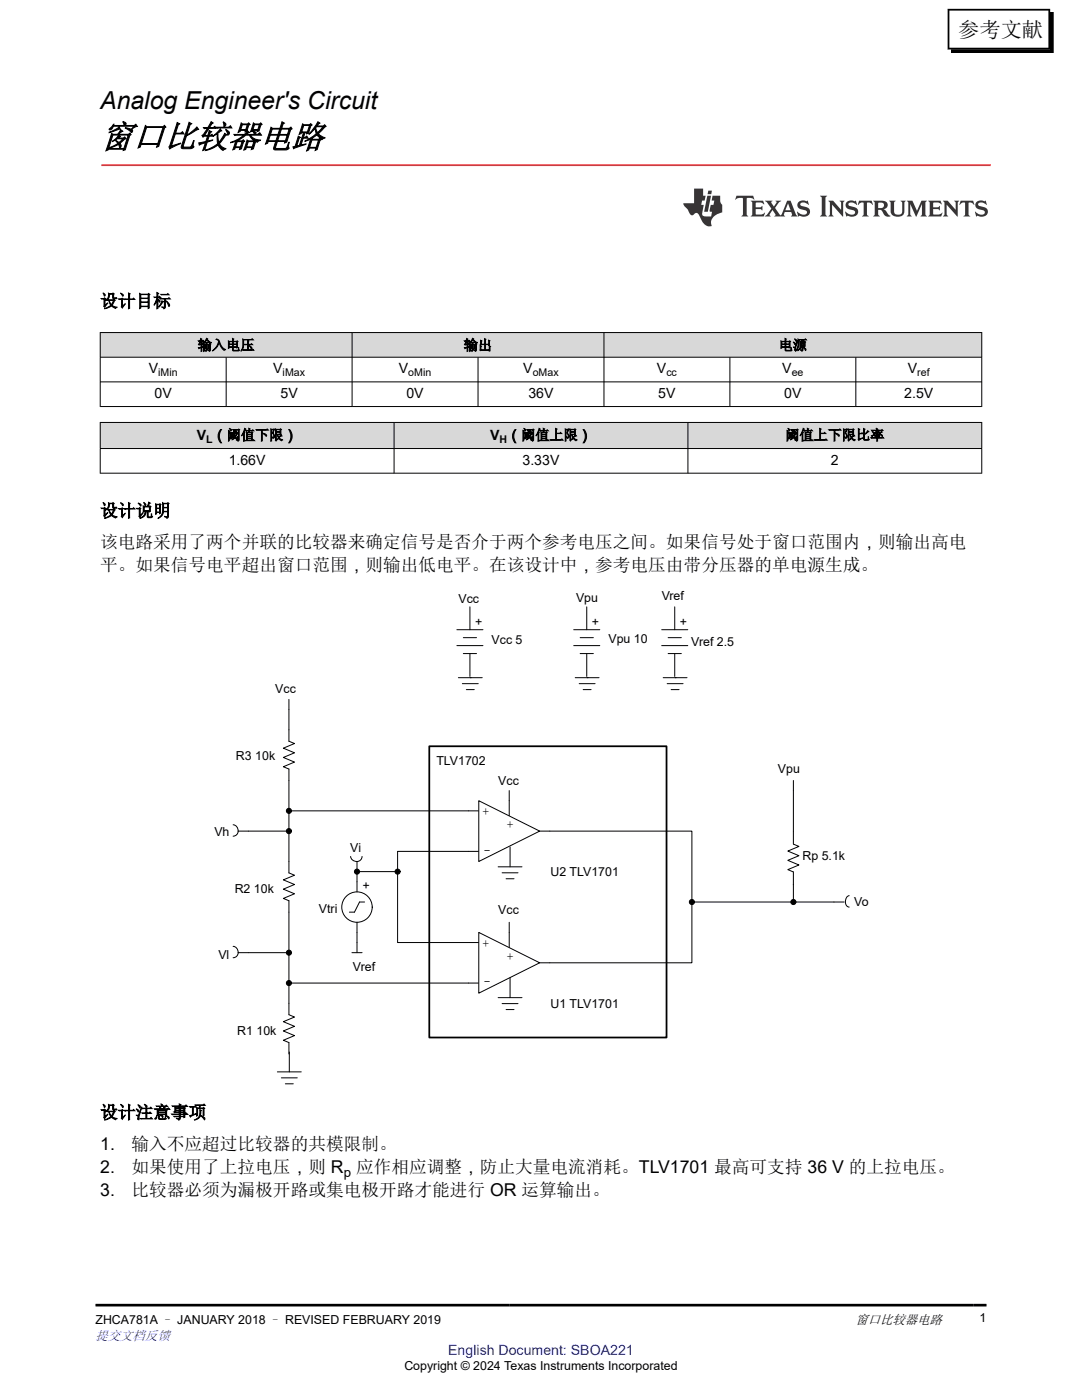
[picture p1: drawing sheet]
<svg xmlns="http://www.w3.org/2000/svg" width="216mm" height="279mm" viewBox="0 0 216 279" stroke-linecap="round" stroke-linejoin="round" font-family="sans-serif">
<g fill="#373435">
<path d="M159.3 40.3a.88 .88 0 0 0-.1 1 .88 .88 0 0 0 .8 .5l.8 .2a.43 .43 0 0 1 .2 .5 .43 .43 0 0 1-.4 .3 2.14 2.14 0 0 1-1.6-.5l.3 .9 .2-.1a1.78 1.78 0 0 0 2.1-.5 .96 .96 0 0 0-.9-1.3l-.8-.2-.2-.3a.97 .97 0 0 1 1.6 .1l-.1-.8-.2 .1-.5-.2a1.38 1.38 0 0 0-1.2 .3zM157.2 40.6l.5 1.4h-1zM152.6 40.1l1.3 1.5-.7 1.1-.6 .5h1.2l-.3-.3 .6-1 .7 1-.3 .3h2.2l-.3-.3 .2-.6h1.3l.2 .6-.3 .3h1.3l-.3-.5-1.1-2.6h-.6l-1.3 2.9-1.1-1.5 .6-1 .6-.4h-1.2l.3 .2-.6 .9-.5-.9 .2-.2zM149.8 40.1l.3 .5v2.1l-.3 .5h2.6l.2-.8-.6 .4h-1.2v-1.1l1 .1 .3 .2v-.9l-.3 .2-1 .1v-.9l.7-.1a1.02 1.02 0 0 1 .9 .4l-.1-.7zM147 39.1l-.2 .8a1.36 1.36 0 0 1 1.4-.3v3.1l-.3 .5h1.4l-.3-.5v-3l.3-.2a1.15 1.15 0 0 1 1.2 .4l-.2-.8z"/>
<path d="M194.8 40.3a.88 .88 0 0 0-.1 1 .88 .88 0 0 0 .8 .5l.8 .2a.43 .43 0 0 1 .2 .5 .43 .43 0 0 1-.4 .3 2.08 2.08 0 0 1-1.6-.5l.3 .9 .2-.1a1.76 1.76 0 0 0 2.1-.5 .95 .95 0 0 0-.9-1.3l-.9-.2-.1-.3a1 1 0 0 1 1.6 .1l-.1-.8-.3 .1-.3-.2a1.38 1.38 0 0 0-1.3 .3zM191.7 40.1l-.2 .8a.83 .83 0 0 1 1-.5l.1 2.3-.1 .2-.3 .3h1.4l-.3-.3v-.2v-2.1l.2-.2a.86 .86 0 0 1 .9 .5l-.2-.8zM188.2 40.1l.3 .5v2.1l-.3 .5h1l-.3-.5v-1.9l2.2 2.4v-2.6l.3-.5h-1l.3 .2v1.6l-1.6-1.8zM185.2 40.1l.3 .5v2.1l-.3 .5h2.6l.2-.8-.6 .4h-1.2v-1.1l1 .1 .3 .2v-.9l-.3 .2-1 .1v-.9l.6-.1a1.04 1.04 0 0 1 1.1 .4l-.2-.7zM180.9 40.1l.3 .5v2.1l-.3 .5h1l-.3-.5v-2l1.2 2.6 1.2-2.6v2l-.3 .5h1.3l-.4-.5v-2.1l.4-.5h-1.1l-.9 2-.9-2zM177.4 40.1l.3 .2a3.7 3.7 0 0 0 .3 2.6 1.68 1.68 0 0 0 2.4-.3l.1-2 .2-.5h-1l.3 .5v1.5a.82 .82 0 0 1-.8 .7 .82 .82 0 0 1-.8-.7v-1.8l.3-.2zM175.3 40.5l.1-.1a.63 .63 0 0 1 .8 .1 .63 .63 0 0 1 .1 .7l-.3 .3h-.8zM174.2 40.1l.3 .5v2.1l-.3 .5h1.4l-.3-.3-.1-1a.78 .78 0 0 1 1 .7 .89 .89 0 0 0 1.5 .4l-.5-.2-.5-.8-.4-.2a.84 .84 0 0 0 .8-.9 .84 .84 0 0 0-.8-.8zM171.4 40.1l-.2 .8h.1a.83 .83 0 0 1 1-.5v2.3v.2l-.3 .3h1.3l-.3-.3v-.2v-2.1l.2-.2a.87 .87 0 0 1 .9 .5l-.2-.8zM168.9 40.3a.88 .88 0 0 0-.1 1 .88 .88 0 0 0 .8 .5l.8 .2a.43 .43 0 0 1 .2 .5 .43 .43 0 0 1-.4 .3 1.52 1.52 0 0 1-1.5-.6l-.1 .1 .3 .9 .2-.1a1.79 1.79 0 0 0 2.1-.5 .95 .95 0 0 0-.9-1.3l-.8-.2-.2-.3a.97 .97 0 0 1 1.6 .1h.1l-.2-.8-.2 .1-.4-.2a1.34 1.34 0 0 0-1.3 .3zM165.3 40.1l.3 .5v2.1l-.3 .5h1l-.3-.5v-1.9l2.2 2.4v-2.6l.3-.5h-1l.3 .2v1.6l-1.6-1.8zM163.6 39.1l.4 .5v3.1l-.4 .5h1.4l-.3-.5v-3.1l.3-.5z"/>
<path d="M141.3 38l-.1 .8h.7l.2-.8zM141.1 39.1l-.6 3.2h.7l.7-3.2zM138.5 37.6v3h-2.2l.1 .3 .9 1.1a1.01 1.01 0 0 0 1 .9 .62 .62 0 0 1 .6-.4 .62 .62 0 0 1 .6 .4l.2 .3a2.2 2.2 0 0 0 2.1 2l.2-.1a1.96 1.96 0 0 1 1.5-2.5l.6-.2-.1-1.6a1.73 1.73 0 0 1-.3-1.7h-1.5l-.2 .9h.5l-.1 .9h-.6l-.2 .9v.4l.5 .1-.2 .9h-.7a.76 .76 0 0 1-1.1-.7l.3-1.6h-.5l.2-.9h.5l.2-.9h-.5v-1.5z"/>
</g>
<path d="M20.4 33h177.1" fill="none" stroke="#ed3237" stroke-width=".35"/>
<g fill="#d8d8d8">
<path d="M20 66.4h175.9v4.9h-175.9z" fill-rule="evenodd"/>
<path d="M20.1 66.4h50.1v4.8h-50.1z" fill-rule="evenodd"/>
<path d="M70.3 66.4h50.2v4.8h-50.2z" fill-rule="evenodd"/>
<path d="M120.6 66.4h75.2v4.8h-75.2z" fill-rule="evenodd"/>
</g>
<path d="M19.9 66.4h176.1M19.9 71.3h176.1M19.9 76.2h176.1M20 66.3v14.9M45.1 71.3v9.9M70.3 66.3v14.9M95.4 71.3v9.9M120.5 66.3v14.9M145.6 71.3v9.9M170.8 71.3v9.9M195.9 66.3v14.9M19.9 81.1h176.1" fill="none" stroke="#000" stroke-width=".2"/>
<g fill="#d8d8d8">
<path d="M20 84.3h175.9v5.2h-175.9z" fill-rule="evenodd"/>
<path d="M20.1 84.4h58.5v5.1h-58.5z" fill-rule="evenodd"/>
<path d="M78.7 84.4h58.5v5.1h-58.5z" fill-rule="evenodd"/>
<path d="M137.3 84.4h58.5v5.1h-58.5z" fill-rule="evenodd"/>
</g>
<g fill="none" stroke="#000" stroke-width=".2">
<path d="M19.9 84.3h176.1M19.9 89.5h176.1M19.9 94.4h176.1M20 84.2v10.3M78.6 84.2v10.3M137.3 84.2v10.3M195.9 84.2v10.3M57.7 139.6v2M101.6 157.8v2M158.3 155.8v2M46.5 164.6a1.13 1.13 0 0 1 1 1.3M47.5 165.9a1.01 1.01 0 0 1-1 1"/>
<path d="M47.5 165.9h2.1M70 170.9a1.13 1.13 0 0 0 1.2 1M71.2 171.9v2.1M71.2 176v2M72.2 170.9a1.01 1.01 0 0 1-1 1M72.8 180h-1.1l-1 2M93.5 188.1h2M93.5 196.2h2M101.6 184.1v5M107.7 192.1h2"/>
<circle cx="57.7" cy="161.8" r=".51"/>
<circle cx="57.7" cy="165.9" r=".51"/>
<circle cx="71.2" cy="174" r=".51"/>
<circle cx="79.3" cy="174" r=".51"/>
<circle cx="71.2" cy="181" r="3"/>
<circle cx="138.1" cy="180" r=".51"/>
<circle cx="158.3" cy="180" r=".51"/>
</g>
<g fill="#000">
<circle cx="57.7" cy="161.8" r=".51"/>
<circle cx="57.7" cy="165.9" r=".51"/>
<circle cx="71.2" cy="174" r=".51"/>
<circle cx="79.3" cy="174" r=".51"/>
<circle cx="138.1" cy="180" r=".51"/>
<circle cx="158.3" cy="180" r=".51"/>
</g>
<path d="M95.5 186.1l12.2 6-12.2 6.1z" fill="#fff"/>
<path d="M101.6 159.8v3M93.5 161.8h2M93.5 169.9h2M107.7 165.9h2M95.5 186.1l12.2 6-12.2 6.1z" fill="none" stroke="#000" stroke-width=".2"/>
<path d="M95.5 159.8l12.2 6.1-12.2 6z" fill="#fff"/>
<g fill="none" stroke="#000" stroke-width=".2">
<path d="M57.7 141.6v4M57.7 155.8v16.1M95.5 159.8l12.2 6.1-12.2 6zM158.3 157.8v8.1M49.6 165.9h8.1M57.3 161.8h36.2M79.3 174v14.1h14.2M79.3 174h-8.1v2M93.5 169.9h-14.2v4.1M109.7 165.9h28.4v14.1M158.3 176.5v3.5M169.4 178.8a1.23 1.23 0 0 0-.7 1.1 1.23 1.23 0 0 0 .7 1.1"/>
<path d="M57.3 196.2h36.2M138.1 180v12.1h-28.4M138.1 180h30.3"/>
</g>
<path d="M99.8 142.6h14.7v4.6h-14.7z" fill-rule="evenodd" fill="#fff"/>
<path d="M99.8 142.6h14.7v4.6h-14.7z" fill="none" stroke="#fff" stroke-width=".2"/>
<path d="M85.7 148.9h47.3v58.2h-47.3z" fill="none" stroke="#000" stroke-width=".35"/>
<g fill="#000">
<circle cx="57.7" cy="190.1" r=".51"/>
<circle cx="57.7" cy="196.2" r=".51"/>
</g>
<g fill="none" stroke="#000" stroke-width=".2">
<path d="M91.2 125.7h5.2M91.2 128.8h5.2M91.5 135.2h4.7M92.3 136.4h3.1M92.4 127.3h2.7M92.4 130.4h2.7M93 137.6h1.6M93.8 121.1v4.6M93.8 130.4v4.6M93.8 135.2h.1M114.5 125.7h5.2M114.5 128.8h5.2"/>
<path d="M114.8 135.2h4.7M115.6 136.4h3.1M115.8 127.3h2.6M115.8 130.4h2.6M116.4 137.6h1.5M117.1 121.1v4.6M117.1 130.4v4.6M117.2 135.2h.1M132 125.7h5.2M132 128.8h5.2M132.3 135.2h4.8M133.1 136.4h3.2"/>
<path d="M133.3 127.3h2.7M133.3 130.4h2.7M133.9 137.6h1.6M134.6 121.1v4.6M134.6 130.4v4.6M134.7 135.2h.1M57.7 145.6v2.3l1.1 .5-2.3 .9 2.3 .9-2.3 1 2.3 .9-2.3 .9 1.2 .5v2.3M57.7 171.9v2.3l1.1 .5-2.3 .9 2.3 .9-2.3 .9 2.3 1-2.3 .9 1.2 .5v22.7l1.1 .5-2.3 .9 2.3 .9-2.3 1 2.3 .9-2.3 .9 1.2 .5v2.2M99.4 173h4.8M100.2 174.2h3.2M101 175.4h1.6M101.8 169v4"/>
<path d="M158.3 165.9v2.6l1.1 .4-2.2 .9 2.2 1-2.2 .9 2.2 .9-2.2 1 1.1 .4v2.6M46.5 188.9a1.13 1.13 0 0 1 1 1.2M47.5 190.1a1.01 1.01 0 0 1-1 1M47.5 190.1h10.2M69.7 182h1M70.2 190.1h2M71.2 184.1v6M99.4 199.1h4.8M101.8 195.1v4M55.3 213.9h4.8M56.1 215.1h3.2M56.9 216.3h1.6"/>
<path d="M57.7 209.9v4M100.2 200.3h3.2M101 201.5h1.6"/>
<circle cx="57.7" cy="190.1" r=".51"/>
<circle cx="57.7" cy="196.2" r=".51"/>
</g>
<path d="M27.7 3.7l-.2 .6 .5-.3h.6v.2v2.2l-.2 .3h1l-.2-.3v-2.2v-.2h.5l.5 .3-.1-.6zM29.8 4.4l.2 .4v1.6l-.2 .3h1.9l.1-.6a1.08 1.08 0 0 1-1.3 .2v-.6h.6l.4 .1v-.6l-.4 .2h-.6v-.6l.2-.1a1 1 0 0 1 1 .3l-.1-.6zM31.8 4.4l1 1.2-1 1.1h.9l-.2-.2 .4-.7 .5 .7-.2 .2h1.6l-.2-.2 .1-.4h1l.1 .4-.1 .2h.9l-.2-.3-.8-2h-.5l-1 2.2-.8-1.1 .9-1.1h-.8l.2 .2-.5 .7-.3-.7 .1-.2zM35.2 4.8l.4 1h-.8zM36.8 4.6a.65 .65 0 0 0-.2 .7 .65 .65 0 0 0 .6 .4l.7 .2 .1 .2a.79 .79 0 0 1-.7 .4 .79 .79 0 0 1-.7-.5l.1 .7 .2-.1a.93 .93 0 0 0 1.1 .1 .93 .93 0 0 0 .4-.9 1.46 1.46 0 0 0-1.2-.6l-.1-.4a1.09 1.09 0 0 1 1.2 .2l-.2-.6-.1 .1-.6-.1zM28.4 7.2l.2 .4v2.3l-.2 .4h1l-.2-.4v-2.3l.2-.4zM29.6 7.9l.2 .4v1.6l-.2 .4h.8l-.3-.4v-1.4l1.7 1.8v-2l.2-.4h-.8l.2 .3 .1 1.1-1.2-1.4zM32.3 8.1a.65 .65 0 0 0-.2 .7 .65 .65 0 0 0 .7 .4l.6 .2 .1 .3a.79 .79 0 0 1-.7 .3 .79 .79 0 0 1-.7-.5l.1 .8 .2-.1a.93 .93 0 0 0 1.1 0 .93 .93 0 0 0 .4-.9 1.46 1.46 0 0 0-1.2-.6l-.1-.4a1.09 1.09 0 0 1 1.2 .2l-.2-.6-.1 .1-.6-.1zM34.1 7.9l-.1 .7a.63 .63 0 0 1 .7-.4l.1 1.7-.3 .4h1l-.2-.4v-1.7a.66 .66 0 0 1 .8 .4l-.1-.7zM36.2 7.9l.2 .4v1.6l-.2 .4h.9l-.2-.2v-.8l.5 .1 .1 .1a.79 .79 0 0 0 1.2 .7l-1-1a.61 .61 0 0 0 .6-.6 .61 .61 0 0 0-.5-.6zM36.9 8.3l.2-.1a.47 .47 0 0 1 .5 .1 .47 .47 0 0 1 .1 .5l-.2 .2h-.6zM38.5 7.9l.2 .3a2.27 2.27 0 0 0 .4 1.9 1.04 1.04 0 0 0 1.7-.6v-1.3l.2-.3h-.8l.2 .4v1.2a.6 .6 0 0 1-.6 .5 .6 .6 0 0 1-.6-.5v-1.2l.3-.4zM41.1 7.9l.2 .4v1.6l-.2 .4h.7l-.2-.4v-1.5l.9 1.9 .8-1.9v1.5l-.2 .4h1l-.3-.4v-1.6l.3-.4h-.8l-.7 1.6-.7-1.6zM44.3 7.9l.2 .4v1.6l-.2 .4h1.9l.1-.6a1.09 1.09 0 0 1-1.3 .1v-.6h.6l.4 .2v-.7l-.4 .2h-.6v-.5l.2-.2a1.01 1.01 0 0 1 1 .3l-.1-.6zM46.4 7.9l.3 .4v1.6l-.3 .4h.8l-.2-.4v-1.4l1.6 1.8v-2l.2-.4h-.7l.2 .3v1.1l-1.2-1.4zM49 7.9l-.1 .7a.63 .63 0 0 1 .8-.4v1.7l-.3 .4h1l-.2-.4v-1.7a.66 .66 0 0 1 .8 .4l-.1-.7zM51.4 8.1a.65 .65 0 0 0-.2 .7 .65 .65 0 0 0 .6 .4l.6 .2 .2 .3a.79 .79 0 0 1-.8 .3 .79 .79 0 0 1-.6-.5l.1 .8 .2-.1a.93 .93 0 0 0 1 0 .93 .93 0 0 0 .5-.9 1.46 1.46 0 0 0-1.3-.6l-.1-.4a1.09 1.09 0 0 1 1.3 .2l-.2-.6-.2 .1-.5-.1z" fill="#231f20"/>
<path d="M21.1 2.3v2.8h-2.1l.1 .4 .9 .9a.95 .95 0 0 0 .9 .9 .59 .59 0 0 1 .6-.3 .59 .59 0 0 1 .5 .3l.4 .8a1.59 1.59 0 0 0 2.1 1.3 1.61 1.61 0 0 1 1-2.2l1-.4-.1-1.4a1.59 1.59 0 0 1-.4-1.7h-1.4l-.2 .9h.5l-.1 .8h-.5l-.2 1v.3h.4l-.2 .9h-.6a.73 .73 0 0 1-1.1-.6l.3-1.6h-.5l.2-.8h.5l.2-.9h-.5v-1.4zM23.6 3.7l-.6 3h.7l.6-3zM23.8 2.7l-.1 .7h.7l.1-.7z" fill="#ed1c24"/>
<path d="M19 15h177.8M19 260.5h177.8" fill="none" stroke="#000" stroke-width=".53"/>
<path d="M0 0h215.9v15.9h-215.9z" fill-rule="evenodd" fill="#fff"/>
<path d="M189.8 2.5h20.5v8.1h-20.5z" fill-rule="evenodd" fill="#000"/>
<path d="M189.1 1.9h20.4M189.1 9.7h20.4M189.3 1.8v8.1M209.4 1.8v8.1" fill="none" stroke="#000" stroke-width=".35"/>
<text font-size="6.7" x="20" y="29.5">窗口比较器电路</text>
<text font-size="4.9" x="20" y="21.7">Analog Engineer's Circuit</text>
<text font-size="4.2" x="191.2" y="7.3">参考文献</text>
<g font-size="3.5">
<text x="20" y="61.3">设计目标</text>
<text x="20" y="103.1">设计说明</text>
<text x="20" y="109.5">该电路采用了两个并联的比较器来确定信号是否介于两个参考电压之间。如果信号处于窗口范围内，则输出高电</text>
<text x="20" y="114">平。如果信号电平超出窗口范围，则输出低电平。在该设计中，参考电压由带分压器的单电源生成。</text>
<text x="20" y="223.2">设计注意事项</text>
<text x="20" y="229.6">1.</text>
<text x="26.3" y="229.6">输入不应超过比较器的共模限制。</text>
<text x="20" y="238.7">3.</text>
<text x="20" y="234.1">2.</text>
<text x="26.3" y="238.7">比较器必须为漏极开路或集电极开路才能进行 OR 运算输出。</text>
<text x="26.3" y="234.1">如果使用了上拉电压，则 R 应作相应调整，防止大量电流消耗。TLV1701 最高可支持 36 V 的上拉电压。</text>
</g>
<g font-size="2.8">
<text x="39.5" y="69.8">输入电压</text>
<text x="92.6" y="69.8">输出</text>
<text x="155.4" y="69.8">电源</text>
<text x="29.7" y="74.5">V</text>
<text x="54.5" y="74.5">V</text>
<text x="79.6" y="74.5">V</text>
<text x="104.4" y="74.5">V</text>
<text x="131.1" y="74.5">V</text>
<text x="156.1" y="74.5">V</text>
<text x="181.2" y="74.5">V</text>
<text x="30.8" y="79.4">0V</text>
<text x="56" y="79.4">5V</text>
<text x="81.1" y="79.4">0V</text>
<text x="105.4" y="79.4">36V</text>
<text x="131.4" y="79.4">5V</text>
<text x="156.5" y="79.4">0V</text>
<text x="180.4" y="79.4">2.5V</text>
<text x="39.3" y="87.8">V （阈值下限）</text>
<text x="97.8" y="87.8">V （阈值上限）</text>
<text x="156.7" y="87.8">阈值上下限比率</text>
<text x="45.6" y="92.7">1.66V</text>
<text x="104.3" y="92.7">3.33V</text>
<text x="165.8" y="92.7">2</text>
</g>
<text font-size="2.8" fill="#00f" x="89.4" y="270.4">English Document: SBOA221</text>
<g font-size="2.6">
<text x="68.6" y="234.8">p</text>
<text x="170.7" y="264.2">窗口比较器电路</text>
</g>
<text font-size="2.6" fill="#00f" x="19" y="267.4">提交文档反馈</text>
<g font-size="2.5">
<text x="132" y="119.7">Vref</text>
<text x="91.5" y="120.2">Vcc</text>
<text x="94.8" y="125">+</text>
<text x="114.9" y="120.1">Vpu</text>
<text x="118.1" y="125">+</text>
<text x="135.7" y="125">+</text>
<text x="98.1" y="128.6">Vcc 5</text>
<text x="121.4" y="128.4">Vpu 10</text>
<text x="137.9" y="128.8">Vref 2.5</text>
<text x="54.9" y="138.4">Vcc</text>
<text x="47.1" y="151.6">R3 10k</text>
<text x="87.1" y="152.6">TLV1702</text>
<text x="155.2" y="154.2">Vpu</text>
<text x="99.4" y="156.6">Vcc</text>
<text x="42.8" y="166.8">Vh</text>
<text x="96.2" y="162.7">+</text>
<text x="101" y="165.3">+</text>
<text x="69.9" y="170.1">Vi</text>
<text x="96.5" y="170.3">-</text>
<text x="160.1" y="171.7">Rp 5.1k</text>
<text x="46.8" y="178.2">R2 10k</text>
<text x="73.9" y="177.3" transform="rotate(-90 73.9 177.3)">+</text>
<text x="109.9" y="174.9">U2 TLV1701</text>
<text x="63.6" y="182.2">Vtri</text>
<text x="99.4" y="182.4">Vcc</text>
<text x="170.5" y="180.8">Vo</text>
<text x="43.6" y="191.3">Vl</text>
<text x="96.2" y="189">+</text>
<text x="101" y="191.5">+</text>
<text x="70.4" y="193.8">Vref</text>
<text x="96.5" y="196.6">-</text>
<text x="109.9" y="201.2">U1 TLV1701</text>
<text x="47.3" y="206.5">R1 10k</text>
<text x="195.5" y="263.9">1</text>
<text x="19" y="264.2">ZHCA781A – JANUARY 2018 – REVISED FEBRUARY 2019</text>
<text x="80.7" y="273.5">Copyright © 2024 Texas Instruments Incorporated</text>
</g>
<g font-size="2.1">
<text x="31.6" y="75">iMin</text>
<text x="56.4" y="75">iMax</text>
<text x="81.5" y="75">oMin</text>
<text x="106.3" y="75">oMax</text>
<text x="133" y="75">cc</text>
<text x="158" y="75">ee</text>
<text x="183" y="75">ref</text>
<text x="41.1" y="88.3">L</text>
<text x="99.7" y="88.3">H</text>
</g>
</svg>
